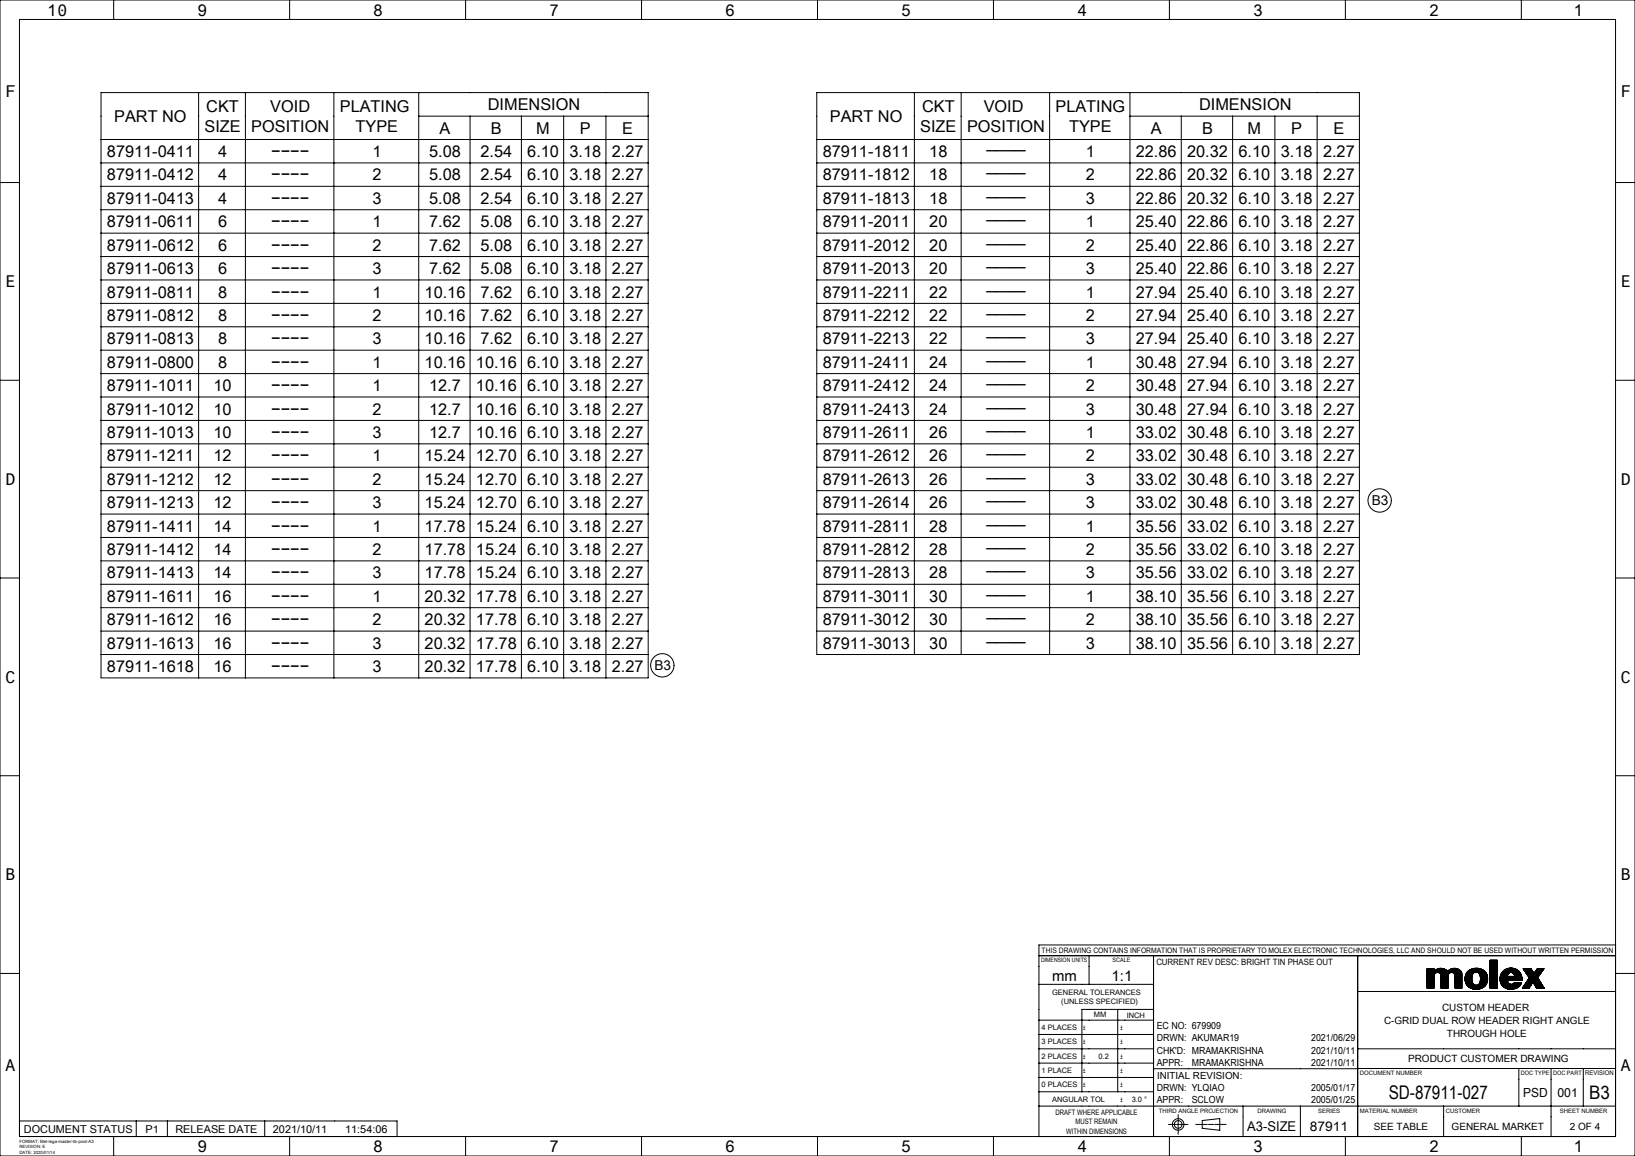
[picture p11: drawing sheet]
<svg xmlns="http://www.w3.org/2000/svg" width="420mm" height="297mm" viewBox="0 0 420 297" stroke-linecap="round" stroke-linejoin="round" font-family="sans-serif">
<g fill="none" stroke="#000" stroke-width=".26">
<path d="M0 0h420v297h-420zM5 5h410v287h-410zM29.2 0v5M74.4 0v5M119.6 0v5M164.8 0v5M210 0v5M255.2 0v5M300.4 0v5M345.6 0v5M390.8 0v5M26 23.8h140.5v150.4h-140.5z"/>
<path d="M26 35.8h140.5M51 23.8v150.4M63 23.8v150.4M85.8 23.8v150.4M107.6 23.8v150.4M107.6 29.8h58.9M120.7 29.8v144.4M133.9 29.8v144.4M144.8 29.8v144.4M155.7 29.8v144.4M209.8 23.8h139.4v144.4h-139.4zM209.8 35.8h139.4"/>
<path d="M234.9 23.8v144.4M246.9 23.8v144.4M269.6 23.8v144.4M290.3 23.8v144.4M290.3 29.8h58.9M303.4 29.8v138.4M316.6 29.8v138.4M327.5 29.8v138.4M338.3 29.8v138.4M0 46.9h5M26 41.9h140.5M26 47.9h140.5"/>
<path d="M26 53.9h140.5M26 59.9h140.5M209.8 41.9h139.4M209.8 47.9h139.4M209.8 53.9h139.4M209.8 59.9h139.4M415 46.9h5M26 65.9h140.5M26 71.9h140.5M26 77.9h140.5M209.8 65.9h139.4M209.8 71.9h139.4"/>
<path d="M209.8 77.9h139.4M0 97.7h5M26 84h140.5M26 90h140.5M26 96h140.5M209.8 84h139.4M209.8 90h139.4M209.8 96h139.4M415 97.7h5M26 102h140.5M26 108h140.5M26 114h140.5"/>
<path d="M209.8 102h139.4M209.8 108h139.4M209.8 114h139.4M26 138.1h140.5M26 132.1h140.5M26 120h140.5M26 126.1h140.5M209.8 138.1h139.4M209.8 132.1h139.4M209.8 120h139.4M209.8 126.1h139.4M0 148.5h5"/>
<path d="M26 144.1h140.5M26 150.1h140.5M26 156.1h140.5M209.8 144.1h139.4M209.8 150.1h139.4M209.8 156.1h139.4M415 148.5h5M26 162.1h140.5M26 168.2h140.5M209.8 162.1h139.4M0 199.3h5M415 199.3h5"/>
<path d="M0 250.1h5M266.9 245.5h148.1M266.9 252.9h29.4M279.8 245.5v7.4M287.1 259.3v21.2M296.3 245.5v46.5M296.3 259.3h-18.4v21.2M348.8 254.7h66.2M348.8 245.5v46.5M366.6 253.5l1.8-1.7-1.8 1.8M366.6 252.6l1.8-1.7-1.8 1.8M366.6 248.9h.1"/>
<path d="M366.7 248.9l-.1 .1M366.8 248.9l-.2 .2M366.9 248.9l-.3 .3M367 248.9l-.4 .4M367.1 248.9l-.5 .5M367.3 248.9l-.7 .7M367.4 248.9l-.8 .8M367.5 248.9l-.9 .9M367.6 248.9l-1 1M367.7 248.9l-1.1 1.1M367.8 248.9l-1.2 1.2M367.9 248.9l-1.3 1.3"/>
<path d="M368 248.9l-1.4 1.4M368.2 248.9l-1.6 1.6M368.3 248.9l-1.7 1.7M368.4 250.7a.89 .89 0 0 1 .9-.9 .89 .89 0 0 1 .9 .9v3.2M368.4 253.4l-.5 .5 .5-.5M368.4 253.3l-.6 .6M368.4 253.2l-.8 .7M368.4 253.1l-.8 .8M368.4 253l-.9 .9M368.4 252.9l-1 1M368.4 252.8l-1.1 1.1M368.4 252.7l-1.2 1.2"/>
<path d="M368.4 252.6l-1.3 1.3M368.4 252.5l-1.4 1.4M368.4 252.4l-1.5 1.5M368.4 252.3l-1.6 1.6M368.4 252.1l-1.8 1.8M368.4 252l-1.8 1.8M368.4 251.9l-1.8 1.8M368.4 251.6l-1.8 1.9M368.4 251.5l-1.8 1.8M368.4 251.4l-1.8 1.9M368.4 251.4l-1.8 1.8M368.4 251.2l-1.8 1.9"/>
<path d="M368.4 251.2l-1.8 1.8M368.4 251.1l-1.8 1.8M368.4 251l-1.8 1.8M368.4 250.7l-1.8 1.9M368.4 253.8l-.1 .1M368.4 253.7l-.2 .2M368.4 253.6l-.3 .3M368.4 253.5l-.4 .4M368.4 250.7v3.2h-1.8M368.4 248.9v.7a2.29 2.29 0 0 1 3.5 0M368.4 250.6l-1.8 1.8M368.4 249.5l-1.8 1.9"/>
<path d="M368.4 249.4l-1.8 1.8M368.4 249.3l-1.8 1.9M368.4 249.3l-1.8 1.8M368.4 249.1l-1.8 1.9M368.4 249.1l-1.8 1.8M368.4 249l-1.8 1.8M368.4 248.9l-1.8 1.8M368.4 248.9h-1.8v5M368.4 250.5l-1.8 1.9M368.5 250.4l-1.9 1.9M368.8 249.2l-2.2 2.2M369.1 249l-2.5 2.5"/>
<path d="M369.2 249l-2.6 2.6M369.4 248.9l-2.8 2.8M369.6 248.8l-3 3M369.7 248.8l-3.1 3.1M369.8 248.8l-3.2 3.2M369.9 248.8l-3.3 3.3M370 248.8l-3.4 3.4M370 250.2l1.2-1.1-1.2 1.1M370.1 248.8l-1.2 1.1M370.1 250.3l1.2-1.2-1.2 1.3M370.2 251.1l1.6-1.6-1.6 1.6M370.2 253.3l1.8-1.8-1.8 1.9"/>
<path d="M370.2 253.9h1.8M370.2 248.8l-1.2 1.1M370.2 248.8l-1 1M370.3 248.8l-1.1 1M370.4 248.8l-1 1M370.5 248.8l-1.1 1M370.6 248.8l-1.1 1.1M370.8 248.9l-1.2 1M370.8 248.9l-1 1.1 1.1-1.1M371 248.9l-1.1 1.2M371.1 249l-1.2 1.1M371.1 249l-1.1 1.1"/>
<path d="M371.4 249.2l-1.3 1.3M371.5 249.2l-1.3 1.4M371.5 249.3l-1.3 1.3M371.6 249.3l-1.4 1.5M371.7 249.4l-1.5 1.5M371.8 249.5l-1.6 1.7M371.9 249.6a2.12 2.12 0 0 1 3.6 .6M372 250.7a.89 .89 0 0 1 .9-.9 .89 .89 0 0 1 .9 .9M372 253.9h.1M372 253.7l-.2 .2M372 253.6l-.3 .3M372 253.4l-.5 .5"/>
<path d="M372 253.3l-.6 .6M372 253.2l-.7 .7M372 253.1l-.8 .8M372 253l-.9 .9M372 252.9l-1 1M372 252.8l-1.1 1.1M372 252.7l-1.2 1.2M372 252.5l-1.4 1.4 1.4-1.4M372 252.4l-1.5 1.5M372 252.3l-1.6 1.6M372 252.2l-1.7 1.7M372 252.1l-1.8 1.8"/>
<path d="M372 252l-1.8 1.9M372 251.9l-1.8 1.9M372 251.8l-1.8 1.9M372 251.8l-1.8 1.8M372 251.6l-1.8 1.9M372 251.3l-1.8 1.9M372 251.3l-1.8 1.8M372 251.2l-1.8 1.8M372 251.1l-1.8 1.8M372 251l-1.8 1.9M372 250.9l-1.8 1.8M372 250.8l-1.8 1.9"/>
<path d="M372 250.7l-1.8 1.9M372 250.7v3.2M372 250.6l-1.8 1.9M372 250.5l-1.8 1.9M372.1 250.4l-1.9 1.9M372.2 250.2l-2 2M372.3 249.2l-2.1 2.1M372.6 249l-2.4 2.4M372.7 249l-2.5 2.5M372.9 248.9l-2.7 2.7M373 248.9l-2.8 2.8M373.1 248.8l-2.9 3"/>
<path d="M373.2 248.8l-3 3M373.2 249.9l1.2-1-1.1 1.1M373.3 248.8l-3.1 3.2M373.4 248.8l-3.2 3.2M373.5 248.8l-3.3 3.3M373.6 248.8l-1.2 1.2M373.7 248.8l-1.2 1.1M373.8 248.8l-1.1 1.1M373.8 251l1.5-1.4-1.5 1.6M373.8 253.9h1.7M373.8 250.7v3.2M373.9 248.8l-1.1 1"/>
<path d="M373.9 248.8l-1 1M374 248.8l-1.1 1M374.1 248.8l-1 1.1M374.2 248.9l-1.1 1M374.2 248.9l-1 1M374.4 248.9l-1 1.1M374.5 249l-1.1 1M374.6 249l-1.1 1M374.6 249l-1.1 1.1M374.7 249.1l-1.1 1.1M374.8 249.1l-1.1 1.2M374.9 249.2l-1.2 1.2"/>
<path d="M375 249.2l-1.3 1.3M375 249.3l-1.2 1.2M375.1 249.3l-1.3 1.3M375.1 249.4l-1.3 1.3M375.2 249.4l-1.4 1.4M375.2 249.4l-1.4 1.5M375.2 249.5l-1.4 1.5M375.4 249.6l-1.6 1.6M375.4 249.7l-1.6 1.6M375.4 249.8l-1.6 1.6M375.4 249.8l-1.6 1.7M375.5 249.9l-1.7 1.7"/>
<path d="M375.5 249.9l-1.7 1.8M375.5 250l-1.7 1.8M375.5 250.1l-1.7 1.8M375.5 253.8l-.1 .1M375.5 253.9h.1M375.5 253.7l-.1 .2M375.5 253.7l-.2 .2M375.5 253.6l-.3 .3M375.5 253.4l-.4 .5M375.5 253.4l-.5 .5M375.5 253.3l-.6 .6M375.5 253.2l-.7 .7"/>
<path d="M375.5 253.1l-.8 .8M375.5 253l-.8 .9M375.5 252.9l-1 1M375.5 252.8l-1 1.1M375.5 252.7l-1.1 1.2M375.5 252.7l-1.2 1.2M375.5 252.5l-1.3 1.4M375.5 252.5l-1.4 1.4M375.5 252.4l-1.5 1.5M375.5 252.3l-1.6 1.6M375.5 252.2l-1.7 1.7M375.5 252.1l-1.7 1.8"/>
<path d="M375.5 252l-1.7 1.8M375.5 251.9l-1.7 1.8M375.5 251.8l-1.7 1.8M375.5 251.8l-1.7 1.7M375.5 251.6l-1.7 1.8M375.5 251.6l-1.7 1.7M375.5 251.5l-1.7 1.8M375.5 251.4l-1.7 1.7M375.5 251.3l-1.7 1.8M375.5 251.2l-1.7 1.8M375.5 251.1l-1.7 1.8M375.5 251l-1.7 1.8"/>
<path d="M375.5 250.9l-1.7 1.8M375.5 250.8l-1.7 1.8M375.5 250.7l-1.7 1.8M375.5 250.6l-1.7 1.8M375.5 250.6l-1.7 1.7M375.5 250.4l-1.7 1.8M375.5 250.4l-1.7 1.7M375.5 250.3l-1.7 1.8M375.5 250.2l-1.7 1.7M375.5 250.2v3.7M377.2 249.4l-.3 .4M377.4 249.3l-.7 .7"/>
<path d="M377.5 249.2l-.8 .9M377.8 249.1l-1.2 1.2M377.9 249l-1.4 1.4M378.1 251.5l-1.4 1.5M378.1 251.5l-1.4 1.4M378.1 251.3l-1.4 1.5M378.1 249l-1.6 1.6M378.1 251.6l-1.4 1.4M378.1 251.3l-1.5 1.5M378.1 251.7l-1.3 1.4 1.3-1.3M378.1 251.2l-1.5 1.5M378.1 251.1l-1.5 1.5"/>
<path d="M378.1 251.9l-1.2 1.3M378.1 251l-1.6 1.6M378.1 252l-1.2 1.2M378.1 252l-1.2 1.3M378.2 250.8l-1.7 1.7M378.2 252.1l-1.2 1.2M378.2 252.2l-1.2 1.1M378.2 250.7l-1.7 1.7M378.2 248.9l-1.8 1.8M378.2 252.3l-1.1 1.1M378.2 250.6l-1.7 1.8M378.2 252.4l-1.1 1.1"/>
<path d="M378.3 250.5l-1.9 1.8M378.3 252.4l-1.1 1.1M378.3 252.5l-1.1 1.1M378.3 252.6l-1 1M378.3 250.3l-1.9 1.9M378.3 248.9l-1.9 1.9M378.3 252.6l-.9 1M378.4 252.7l-1 1M378.4 248.9l-2 2M378.4 252.8l-.9 .9M378.5 252.8l-.9 1M378.6 252.9l-1 .9"/>
<path d="M378.6 248.8l-2.2 2.2M378.6 252.9l-.9 .9M378.6 250a1.13 1.13 0 0 1 1.3 0 1.13 1.13 0 0 1 .4 1.2v.5a1.15 1.15 0 0 1-1.1 1.4 1.15 1.15 0 0 1-1.1-1.4l.2-1.3zM378.7 248.8l-2.4 2.3M378.7 253l-1 .8M378.7 253l-.9 .9M378.8 254.2l3.3-3.3-3.3 3.3M378.8 253l-.9 .9M378.8 248.8l-2.5 2.4M378.9 248.8l-2.6 2.5M379 248.8l-2.7 2.6M379 253.1l-1 .8"/>
<path d="M379.1 248.8l-2.8 2.7M379.1 253.1l-.9 .9M379.2 253.1l-1 .9M379.2 248.8l-2.9 2.8M379.2 253.1l-.9 1M379.2 248.8l-2.9 2.9M379.3 249.8l1-.9-.9 .9M379.4 248.8l-3.1 3 3.1-3M379.4 253.1l-1 1M379.4 253.1l-.9 1M379.5 248.8l-3.1 3.1M379.6 248.8l-3.2 3.2"/>
<path d="M379.6 253l-1.1 1.1M379.7 248.8l-3.3 3.3M379.8 252.9l-1.2 1.2M379.8 250l1-.9-.9 .9M379.8 248.8l-1.1 1.1M379.9 248.8l-1 1M379.9 250.1l1-.9-.9 .9M380 248.8l-1 1M380 248.9l-.9 .9M380.1 248.9l-.9 .9M380.4 248.9l-.9 .9M380.4 249l-.8 .8"/>
<path d="M380.5 249l-.9 .8M380.5 249l-.8 .9M380.6 249l-.9 .9M380.7 249.1l-.9 .9M381 249.2l-1 1M381.1 249.3l-1 1M381.1 249.3l-1 1.1M381.1 249.3a2.97 2.97 0 0 0-4.8 2.2l.4 1.4 .6 .7M381.1 249.3l.7 .7M381.2 249.4l-1.1 1.1 1.1-1.1M381.3 249.4l-1.1 1.2M381.3 249.5l-1.1 1.1"/>
<path d="M381.4 249.5l-1.2 1.2M381.4 249.6l-1.2 1.2M381.5 249.6l-1.3 1.3M381.5 253.3l-.1 .1M381.5 249.6l-1.2 1.3M381.6 249.7l-1.3 1.3M381.6 249.7l-1.3 1.4M381.6 249.8l-1.3 1.4M381.7 249.8l-1.4 1.4M381.7 249.9l-1.4 1.4M381.8 250l-1.5 1.4M381.8 250l-1.5 1.5"/>
<path d="M381.8 252.9a3.3 3.3 0 0 1-4.5 .7M381.8 250l.4 1.5-.4 1.4M381.8 252.9l-.8 .8M381.8 250.1l-1.5 1.6M381.9 252.8l-1 1M381.9 250.2l-1.6 1.5M381.9 250.2l-1.6 1.7M381.9 250.3l-1.6 1.6M381.9 250.3l-1.7 1.8M381.9 252.6l-1.3 1.3M382 250.4l-1.8 1.7M382 250.5l-1.8 1.8"/>
<path d="M382 252.5l-1.5 1.4M382 250.5l-1.8 1.9M382 250.6l-1.9 2M382 252.3l-1.7 1.7M382.1 250.7l-2.1 2.1M382.1 250.7l-3.4 3.4M382.1 252.1l-1.9 2M382.1 252.1l-2 2M382.1 251l-3.2 3.2M382.1 251.9l-2.2 2.2M382.1 251l-3.1 3.2M382.1 251.1l-3 3.1"/>
<path d="M382.1 251.2l-3 3M382.1 251.7l-2.4 2.5M382.2 251.7l-2.6 2.5M382.2 251.3l-2.9 2.9M382.2 251.5l-2.7 2.7M382.2 251.5l-2.8 2.7M382.2 251.4l-2.9 2.8M382.8 252.1l1.8-1.8-1.8 1.9M382.8 250.3l1.8-1.7-1.8 1.8M382.8 249.4l1.8-1.7-1.8 1.8M382.8 248.5l1.8-1.7-1.8 1.8M382.8 246.9l.2-.2-.2 .3"/>
<path d="M382.8 246.7h1.8v7.2h-1.8zM382.8 253.9l1.8-1.8-1.8 1.8M382.8 253l1.8-1.8-1.8 1.9M382.8 246.7h.1M382.9 246.7l-.1 .1M383.2 246.7l-.4 .4M383.2 246.7l-.4 .5M383.3 246.7l-.5 .6M383.4 246.7l-.6 .6M383.5 246.7l-.7 .8M383.6 253.9l1-1-1 1M383.6 246.7l-.8 .8"/>
<path d="M383.7 246.7l-.9 .9M383.8 246.7l-1 1M383.9 246.7l-1.1 1.1M383.9 246.7l-1.1 1.2M384.1 246.7l-1.3 1.3 1.3-1.3M384.2 246.7l-1.4 1.5M384.3 246.7l-1.5 1.5M384.4 246.7l-1.6 1.6M384.5 246.7l-1.7 1.7M384.6 251l-1.8 1.9M384.6 251l-1.8 1.8M384.6 250.8l-1.8 1.9"/>
<path d="M384.6 250.8l-1.8 1.8M384.6 250.7l-1.8 1.8M384.6 250.6l-1.8 1.8M384.6 250.5l-1.8 1.9M384.6 250.4l-1.8 1.8M384.6 250.1l-1.8 1.9M384.6 250.1l-1.8 1.8M384.6 249.9l-1.8 1.9M384.6 249.8l-1.8 1.9M384.6 249.6l-1.8 2 1.8-1.8M384.6 249.6l-1.8 1.8M384.6 249.5l-1.8 1.8"/>
<path d="M384.6 249.4l-1.8 1.8M384.6 249.3l-1.8 1.9M384.6 249.2l-1.8 1.8M384.6 249.1l-1.8 1.9M384.6 249l-1.8 1.9M384.6 248.9l-1.8 1.9M384.6 248.9l-1.8 1.8M384.6 248.7l-1.8 1.9M384.6 248.7l-1.8 1.8M384.6 248.4l-1.8 1.9M384.6 248.3l-1.8 1.8M384.6 248.2l-1.8 1.9"/>
<path d="M384.6 248.1l-1.8 1.9M384.6 248l-1.8 1.9M384.6 248l-1.8 1.8M384.6 247.8l-1.8 1.9M384.6 247.8l-1.8 1.8M384.6 247.5l-1.8 1.9M384.6 247.4l-1.8 1.8M384.6 247.3l-1.8 1.9M384.6 247.2l-1.8 1.9M384.6 247l-1.8 1.9 1.8-1.8M384.6 246.9l-1.8 1.9M384.6 246.8l-1.8 1.9"/>
<path d="M384.6 253.8l-.1 .1M384.6 253.6l-.2 .3M384.6 253.6l-.3 .3M384.6 253.5l-.4 .4M384.6 253.4l-.5 .5M384.6 253.3l-.6 .6M384.6 253.2l-.7 .7M384.6 253.1l-.8 .8M384.6 253l-.8 .9M384.6 252.8l-1.1 1.1M384.6 252.7l-1.2 1.2M384.6 252.6l-1.3 1.3"/>
<path d="M384.6 252.5l-1.4 1.4M384.6 252.4l-1.5 1.5M384.6 252.2l-1.6 1.7 1.6-1.6M384.6 251.9l-1.8 1.9M384.6 251.9l-1.8 1.8M384.6 251.7l-1.8 1.9M384.6 251.7l-1.8 1.8M384.6 251.6l-1.8 1.8M384.6 251.5l-1.8 1.8M384.6 251.4l-1.8 1.9M384.6 251.3l-1.8 1.8M385.7 252.9a2.64 2.64 0 0 0 2.1 1.2"/>
<path d="M386.4 249.2l-.6 .6M386.6 253.8l1.1-1.1-1.1 1.1M386.6 249.1l-.9 .9M386.9 249l-1.3 1.3M386.9 253.9l1.2-1-1.1 1.1M387 248.9l-1.5 1.5M387 248.9a2.84 2.84 0 0 0-1.3 4M387.1 248.9l-1.6 1.6M387.2 248.8l-1.7 1.8M387.3 250.7l-1.8 1.8M387.3 250.8l-1.8 1.8M387.3 250.6l-1.8 1.9"/>
<path d="M387.3 252l-1.2 1.4 1.2-1.3M387.3 250.5l-1.8 1.9M387.3 252.2l-1.2 1.2M387.3 250.9l-1.8 1.7M387.3 252.3l-1.1 1.2 1.2-1.2M387.4 250.3l-2 2M387.4 248.8l-2 2M387.4 252.4l-1.2 1.1M387.4 250.9l-1.8 1.8M387.4 252.5l-1.1 1.1M387.5 252.5l-1.2 1.1M387.5 248.8l-2.1 2.1"/>
<path d="M387.5 250.9l-1.9 1.9M387.5 252.6l-1.1 1.1M387.6 252.6l-1.1 1.1M387.6 250.1a.9 .9 0 0 1 1-.1 .9 .9 0 0 1 .5 .9h-1.8zM387.6 252.7l-1.1 1M387.6 248.8l-2.2 2.2M387.6 250.9l-2 1.9M387.7 250.9l-2 2M387.7 248.8l-2.4 2.3M387.8 252.8l-1.1 1M387.8 250.9l-2.1 2.1 2.2-2.1M387.8 248.7l-2.5 2.5"/>
<path d="M387.8 252.8l-1 1.1M387.9 248.7l-2.6 2.6M387.9 252.8l-1.1 1.1M388 252.9l-1.1 1M388 250.9l-2.2 2.2M388 248.7l-2.7 2.7M388.1 248.7l-2.8 2.8M388.2 250.9l-2.3 2.3M388.2 248.7l-2.9 2.9M388.2 252.9l-1.1 1.1M388.2 248.7l-2.9 3M388.3 252.9l-1.2 1.1"/>
<path d="M388.3 250.9l-2.3 2.4 1.3-1.3M388.4 248.7l-3.1 3.1M388.4 250.9l-1 1M388.4 252.9l-1.2 1.1M388.5 248.7l-3.2 3.2M388.5 250.9l-1.1 1M388.5 248.8l-3.2 3.1M388.6 250.9l-1.1 1M388.6 248.8l-3.2 3.2M388.7 248.8l-3.3 3.3M388.7 250.9l-1.1 1M388.7 252.7l-1.4 1.4 1.2-1.2"/>
<path d="M388.8 250.9l-1.1 1M388.8 248.8l-3.4 3.4 3.4-3.4M388.9 250.9l-1.1 1M388.9 251.9l1.8-1.7-1.7 1.7M388.9 248.8l-1.2 1.2M388.9 250.9l-1 1M389 248.8l-1.1 1.1M389 250.4l1-1-1 1M389 252.4l-.1 .2M389 250.6l1.2-1.1-1.1 1.2M389.1 248.9l-.9-.2-1.2 .2M389.1 248.9l.7 .3 .8 .9"/>
<path d="M389.1 248.9l-1.1 1M389.1 252.4l-1.7 1.7M389.1 248.9l-1 1M389.2 248.9l-1 1M389.2 252.4l-1.7 1.7M389.2 248.9l-.9 1M389.3 252.4l-1.7 1.7M389.3 249l-.9 .9M389.4 249l-.9 .9M389.4 252.4l-1.8 1.7M389.4 252.4l-1.6 1.7M389.5 249l-1 .9"/>
<path d="M389.5 249l-.9 1M389.6 252.4l-1.8 1.7M389.6 249.1l-1 .9M389.6 249.1l-.9 .9M389.6 252.4l-1.6 1.7 1.7-1.7M389.6 251.9l1.3-1.2-1.2 1.2M389.7 249.1l-1 1M389.7 249.2l-.9 .9M389.8 252.4l-1.7 1.7M389.8 251.9l1.1-1-1 1M389.8 249.2l-.9 1M389.9 249.3l-1 1"/>
<path d="M389.9 252.4l-1.7 1.7M390 252.4l-1.7 1.7M390.1 249.5l-1.1 1M390.1 252.4l-1.7 1.7M390.2 249.6l-1.1 1.2M390.2 252.4l-1.7 1.7M390.3 249.6l-2.3 2.3M390.3 252.4l-1.7 1.7M390.3 249.7l-2.2 2.2M390.4 251.9l.6-.6-.6 .6M390.4 249.7l-2.2 2.2M390.4 249.8l-2.1 2.1"/>
<path d="M390.4 252.4l-1.7 1.7M390.4 249.8l-2 2.1M390.5 249.9l-2.1 2M390.5 252.4l-1.7 1.7M390.5 249.9l-1.9 2M390.5 250l-1.9 1.9M390.5 253.1l-.4 .5M390.6 250.1l-1.9 1.8M390.6 252.4l-1.7 1.7M390.6 250.1l.4 1.8h-3.7a.99 .99 0 0 0 .9 1M390.6 250.1l-1.8 1.8M390.6 253l-.7 .7"/>
<path d="M390.6 252.4l-1.6 1.6M390.7 250.3l-1.6 1.6M390.7 250.3l-1.5 1.6M390.7 250.4l-1.4 1.5M390.8 252.8l-1.1 1M390.8 250.5l-1.5 1.4M390.8 252.4l-1.7 1.6M390.8 252.7l-1.2 1.2M390.8 250.6l-1.3 1.3 1.3-1.3M390.8 252.4l-1.5 1.6M390.8 251.9l.2-.1-.1 .1M390.8 252.5l-1.4 1.4"/>
<path d="M390.9 252.4a2.62 2.62 0 0 1-3.1 1.7M390.9 252.4h-1.9l-.8 .5M390.9 251l-.9 .9M390.9 251l-.8 .9M390.9 251.1l-.7 .8M391 251.2l-.8 .7M391 251.4l-.5 .5M391 251.5l-.4 .4M391 251.6l-.3 .3M391 251.8v.1M391 253.9h1.8M391.3 249l.1-.1-.1 .1"/>
<path d="M391.3 248.9h.1M391.6 248.9l-.2 .2M391.6 248.9l-.2 .2 .3-.2M391.6 253l4.2-4.1-4.3 4.3M391.7 248.9l-.2 .3M391.9 248.9l-.4 .3M391.9 248.9l-.4 .4M392 248.9l-.4 .5 .5-.5M392.1 250.1l1.2-1.2-1.2 1.2M392.2 248.9l-.5 .6M392.3 248.9l-.6 .6M392.4 248.9l-.7 .7"/>
<path d="M392.5 248.9l-.7 .7M392.6 248.9l-.8 .8 .8-.8M392.6 250.8l1.2-1.1-1.1 1.2M392.7 250.9l1.2-1.1-1.2 1.2M392.8 248.9l-.9 .9M392.8 253.9l1-1.6 .9 1.6M392.8 253.8v.1M392.9 253.7l-.2 .2M392.9 248.9l-1 1M393 248.9l-1 1M393.1 253.4l-.4 .5 .3-.4M393.1 248.9l-1.1 1.1"/>
<path d="M393.2 248.9l-1.2 1.1M393.2 253.2l-.6 .7M393.3 249l-1.1 1.2M393.4 249l-1.2 1.2M393.4 249.1l-1.2 1.2M393.4 252.9l-1 1M393.5 249.2l-1.2 1.2M393.5 252.7l-1.1 1.2M393.5 249.3l-1.1 1.2M393.6 249.3l-1.2 1.2M393.6 249.4l-1.2 1.2M393.6 249.5l-1.1 1.1"/>
<path d="M393.7 249.5l-1.2 1.2 1.2-1.1M393.7 252.4l-1.4 1.5M393.7 249.6l-1.1 1.2M393.9 249.9l-1.2 1.2M393.9 249.9l-1.1 1.2M394 250l-1.2 1.2M394 250l-1.3 1.4M394.2 253l1.2-1.2-1.2 1.2M394.8 253.9l1.2-1.1-1.1 1.1M394.9 249l.1-.1-.3 .3M395 248.9l-.4 .5M395.1 251.3l-1.2 1.2"/>
<path d="M395.1 248.9l-.7 .7M395.1 251.4l-1.1 1.2M395.2 251l-1.3 1.4 1.1-1.2M395.2 251.4l-1.2 1.2M395.2 251.5l-1.2 1.2M395.2 248.9l-1 1M395.2 251.6l-1.1 1.1M395.3 251.6l-1.2 1.3 1.2-1.2M395.3 248.9l-2.7 2.6M395.3 250.8l-3.1 3.1M395.3 251.7l-1.1 1.2M395.4 253.9l.8-.8-.8 .8"/>
<path d="M395.4 248.9l-3 3M395.4 251.9l-1.1 1.2M395.5 248.9l-3.2 3.2M395.5 251.9l-1.2 1.3M395.5 252l-1.2 1.2M395.5 252l-1 1.4 1.2-1.1-1.2 1.2M395.5 253.9l.8-.7-.7 .7M395.6 250.4l-3.5 3.5M395.6 248.9l-3.6 3.6M395.6 248.9l-3.7 3.7M395.7 252.3l-1.2 1.3M395.7 250.2l-3.7 3.7"/>
<path d="M395.8 252.4l-1.2 1.2M395.8 252.5l-1.2 1.2M395.8 252.6l-1.1 1.2M395.9 252.6l-1.2 1.2M395.9 252.7l-1.2 1.2M395.9 248.9l-4.6 4.6M396 249.8l-4.1 4.1M396 248.9l-4.8 4.8M396 252.9l-1 1M396.1 252.9l-1 1M396.1 253l-.9 .9M396.1 248.9l-5 5"/>
<path d="M396.1 249.6l-4.3 4.3M396.2 248.9l-5 5M396.3 248.9l-5.1 5M396.3 253.3l-.6 .6M396.3 253.3l-.5 .6M396.4 253.4l-.5 .5M396.4 253.9l.2-.1-.2 .1M396.4 253.5l-.4 .4M396.4 249.2l-4.7 4.7M396.4 248.9l-5 5M396.5 248.9l-5 5M396.5 253.6l-.4 .3"/>
<path d="M396.5 253.9h.1M396.5 253.6l-.2 .3M396.5 253.7l-.2 .2M396.6 249l-4.9 4.9M396.6 248.9l-5.1 5M396.6 248.9h-1.7l-.9 1.2-.7-1.2h-2l1.5 2.3-1.8 2.7M396.6 248.9l-1.6 2.3 1.7 2.7h-2M396.6 253.9h.1M415 242.8h-148.1v49.2M415 250.1h5M266.9 269.5h29.4M266.9 262.1h29.4"/>
<path d="M266.9 265.8h29.4M266.9 273.1h29.4M266.9 276.8h29.4M296.3 274.6h52.5M348.8 269.5h66.2M348.8 274.5h66.2M390.2 274.5v9.7M398.4 274.5v17.5M406.7 274.5v9.7M5 288h97v4M29.2 292v5M35 288v4"/>
<path d="M43 288v4M68 288v4M74.4 292v5M119.6 292v5M164.8 292v5M210 292v5M255.2 292v5M266.9 284.2h148.1M266.9 280.5h29.4M300.1 288.9h2M300.4 292v5M302.3 288.9h.7"/>
<path d="M302.6 286.4v1.9M302.6 288.5v.7M302.6 289.4v2M303.2 288.9h1.9M307.2 288.9h2.9M308.8 287.9l4.5-.5v3l-4.5-.5zM310.4 288.9h1.3M312 288.9h3M319.3 284.2v7.8M334 284.2v7.8M345.6 292v5M370.8 284.2v7.8"/>
<path d="M390.8 292v5"/>
<circle cx="354.4" cy="128.6" r="3"/>
<circle cx="170.1" cy="170.9" r="3"/>
<circle cx="302.6" cy="288.9" r="1"/>
<circle cx="302.6" cy="288.9" r="1.5"/>
</g>
<g font-size="4.8">
<text x="356.8" y="282.4">SD-87911-027</text>
<text x="408.2" y="282.3">B3</text>
</g>
<g font-size="4.2">
<text x="12.2" y="4">10</text>
<text x="50.7" y="4">9</text>
<text x="95.9" y="4">8</text>
<text x="141.1" y="4">7</text>
<text x="186.3" y="4">6</text>
<text x="231.5" y="4">5</text>
<text x="276.7" y="4">4</text>
<text x="321.9" y="4">3</text>
<text x="367.1" y="4">2</text>
<text x="404.3" y="4">1</text>
<text x="1.4" y="25">F</text>
<text x="53" y="28.7">CKT</text>
<text x="69.4" y="28.7">VOID</text>
<text x="87.3" y="28.7">PLATING</text>
<text x="125.3" y="28.3">DIMENSION</text>
<text x="236.9" y="28.7">CKT</text>
<text x="252.7" y="28.7">VOID</text>
<text x="271.1" y="28.7">PLATING</text>
<text x="308" y="28.3">DIMENSION</text>
<text x="416.4" y="25">F</text>
<text x="29.3" y="31.3">PART NO</text>
<text x="52.5" y="34">SIZE</text>
<text x="64.6" y="34">POSITION</text>
<text x="91.3" y="34">TYPE</text>
<text x="112.9" y="34.3">A</text>
<text x="126.1" y="34.3">B</text>
<text x="137.8" y="34.3">M</text>
<text x="149" y="34.3">P</text>
<text x="159.8" y="34.3">E</text>
<text x="213.2" y="31.3">PART NO</text>
<text x="236.4" y="34">SIZE</text>
<text x="248.4" y="34">POSITION</text>
<text x="274.6" y="34">TYPE</text>
<text x="295.6" y="34.3">A</text>
<text x="308.8" y="34.3">B</text>
<text x="320.5" y="34.3">M</text>
<text x="331.7" y="34.3">P</text>
<text x="342.5" y="34.3">E</text>
<text x="27.5" y="40.4">87911-0411</text>
<text x="56" y="40.3">4</text>
<text x="69.7" y="40.3">−−−−</text>
<text x="95.7" y="40.4">1</text>
<text x="110.2" y="40.4">5.08</text>
<text x="123.4" y="40.4">2.54</text>
<text x="135.5" y="40.4">6.10</text>
<text x="146.3" y="40.4">3.18</text>
<text x="157.2" y="40.4">2.27</text>
<text x="211.3" y="40.4">87911-1811</text>
<text x="238.7" y="40.4">18</text>
<text x="253.4" y="40.3">────</text>
<text x="278.9" y="40.4">1</text>
<text x="291.8" y="40.4">22.86</text>
<text x="305" y="40.4">20.32</text>
<text x="318.1" y="40.4">6.10</text>
<text x="329" y="40.4">3.18</text>
<text x="339.9" y="40.4">2.27</text>
<text x="27.5" y="46.4">87911-0412</text>
<text x="56" y="46.4">4</text>
<text x="69.7" y="46.4">−−−−</text>
<text x="95.7" y="46.4">2</text>
<text x="110.2" y="46.4">5.08</text>
<text x="123.4" y="46.4">2.54</text>
<text x="135.5" y="46.4">6.10</text>
<text x="146.3" y="46.4">3.18</text>
<text x="157.2" y="46.4">2.27</text>
<text x="211.3" y="46.4">87911-1812</text>
<text x="238.7" y="46.4">18</text>
<text x="253.4" y="46.4">────</text>
<text x="278.9" y="46.4">2</text>
<text x="291.8" y="46.4">22.86</text>
<text x="305" y="46.4">20.32</text>
<text x="318.1" y="46.4">6.10</text>
<text x="329" y="46.4">3.18</text>
<text x="339.9" y="46.4">2.27</text>
<text x="27.5" y="52.4">87911-0413</text>
<text x="56" y="52.4">4</text>
<text x="69.7" y="52.4">−−−−</text>
<text x="95.7" y="52.4">3</text>
<text x="110.2" y="52.4">5.08</text>
<text x="123.4" y="52.4">2.54</text>
<text x="135.5" y="52.4">6.10</text>
<text x="146.3" y="52.4">3.18</text>
<text x="157.2" y="52.4">2.27</text>
<text x="211.3" y="52.4">87911-1813</text>
<text x="238.7" y="52.4">18</text>
<text x="253.4" y="52.4">────</text>
<text x="278.9" y="52.4">3</text>
<text x="291.8" y="52.4">22.86</text>
<text x="305" y="52.4">20.32</text>
<text x="318.1" y="52.4">6.10</text>
<text x="329" y="52.4">3.18</text>
<text x="339.9" y="52.4">2.27</text>
<text x="27.5" y="58.4">87911-0611</text>
<text x="56" y="58.4">6</text>
<text x="69.7" y="58.4">−−−−</text>
<text x="95.7" y="58.4">1</text>
<text x="110.2" y="58.4">7.62</text>
<text x="123.4" y="58.4">5.08</text>
<text x="135.5" y="58.4">6.10</text>
<text x="146.3" y="58.4">3.18</text>
<text x="157.2" y="58.4">2.27</text>
<text x="211.3" y="58.4">87911-2011</text>
<text x="238.7" y="58.4">20</text>
<text x="253.4" y="58.4">────</text>
<text x="278.9" y="58.4">1</text>
<text x="291.8" y="58.4">25.40</text>
<text x="305" y="58.4">22.86</text>
<text x="318.1" y="58.4">6.10</text>
<text x="329" y="58.4">3.18</text>
<text x="339.9" y="58.4">2.27</text>
<text x="27.5" y="64.4">87911-0612</text>
<text x="56" y="64.4">6</text>
<text x="69.7" y="64.4">−−−−</text>
<text x="95.7" y="64.4">2</text>
<text x="110.2" y="64.4">7.62</text>
<text x="123.4" y="64.4">5.08</text>
<text x="135.5" y="64.4">6.10</text>
<text x="146.3" y="64.4">3.18</text>
<text x="157.2" y="64.4">2.27</text>
<text x="211.3" y="64.4">87911-2012</text>
<text x="238.7" y="64.4">20</text>
<text x="253.4" y="64.4">────</text>
<text x="278.9" y="64.4">2</text>
<text x="291.8" y="64.4">25.40</text>
<text x="305" y="64.4">22.86</text>
<text x="318.1" y="64.4">6.10</text>
<text x="329" y="64.4">3.18</text>
<text x="339.9" y="64.4">2.27</text>
<text x="27.5" y="70.4">87911-0613</text>
<text x="56" y="70.4">6</text>
<text x="69.7" y="70.4">−−−−</text>
<text x="95.7" y="70.4">3</text>
<text x="110.2" y="70.4">7.62</text>
<text x="123.4" y="70.4">5.08</text>
<text x="135.5" y="70.4">6.10</text>
<text x="146.3" y="70.4">3.18</text>
<text x="157.2" y="70.4">2.27</text>
<text x="211.3" y="70.4">87911-2013</text>
<text x="238.7" y="70.4">20</text>
<text x="253.4" y="70.4">────</text>
<text x="278.9" y="70.4">3</text>
<text x="291.8" y="70.4">25.40</text>
<text x="305" y="70.4">22.86</text>
<text x="318.1" y="70.4">6.10</text>
<text x="329" y="70.4">3.18</text>
<text x="339.9" y="70.4">2.27</text>
<text x="1.4" y="73.8">E</text>
<text x="27.5" y="76.4">87911-0811</text>
<text x="56" y="76.4">8</text>
<text x="69.7" y="76.4">−−−−</text>
<text x="95.7" y="76.4">1</text>
<text x="109.1" y="76.4">10.16</text>
<text x="123.4" y="76.4">7.62</text>
<text x="135.5" y="76.4">6.10</text>
<text x="146.3" y="76.4">3.18</text>
<text x="157.2" y="76.4">2.27</text>
<text x="211.3" y="76.4">87911-2211</text>
<text x="238.7" y="76.4">22</text>
<text x="253.4" y="76.4">────</text>
<text x="278.9" y="76.4">1</text>
<text x="291.8" y="76.4">27.94</text>
<text x="305" y="76.4">25.40</text>
<text x="318.1" y="76.4">6.10</text>
<text x="329" y="76.4">3.18</text>
<text x="339.9" y="76.4">2.27</text>
<text x="416.4" y="73.8">E</text>
<text x="27.5" y="82.5">87911-0812</text>
<text x="56" y="82.5">8</text>
<text x="69.7" y="82.4">−−−−</text>
<text x="95.7" y="82.5">2</text>
<text x="109.1" y="82.5">10.16</text>
<text x="123.4" y="82.5">7.62</text>
<text x="135.5" y="82.5">6.10</text>
<text x="146.3" y="82.5">3.18</text>
<text x="157.2" y="82.5">2.27</text>
<text x="211.3" y="82.5">87911-2212</text>
<text x="238.7" y="82.5">22</text>
<text x="253.4" y="82.4">────</text>
<text x="278.9" y="82.5">2</text>
<text x="291.8" y="82.5">27.94</text>
<text x="305" y="82.5">25.40</text>
<text x="318.1" y="82.5">6.10</text>
<text x="329" y="82.5">3.18</text>
<text x="339.9" y="82.5">2.27</text>
<text x="27.5" y="88.5">87911-0813</text>
<text x="56" y="88.5">8</text>
<text x="69.7" y="88.5">−−−−</text>
<text x="95.7" y="88.5">3</text>
<text x="109.1" y="88.5">10.16</text>
<text x="123.4" y="88.5">7.62</text>
<text x="135.5" y="88.5">6.10</text>
<text x="146.3" y="88.5">3.18</text>
<text x="157.2" y="88.5">2.27</text>
<text x="211.3" y="88.5">87911-2213</text>
<text x="238.7" y="88.5">22</text>
<text x="253.4" y="88.5">────</text>
<text x="278.9" y="88.5">3</text>
<text x="291.8" y="88.5">27.94</text>
<text x="305" y="88.5">25.40</text>
<text x="318.1" y="88.5">6.10</text>
<text x="329" y="88.5">3.18</text>
<text x="339.9" y="88.5">2.27</text>
<text x="27.5" y="94.5">87911-0800</text>
<text x="56" y="94.5">8</text>
<text x="69.7" y="94.5">−−−−</text>
<text x="95.7" y="94.5">1</text>
<text x="109.1" y="94.5">10.16</text>
<text x="122.3" y="94.5">10.16</text>
<text x="135.5" y="94.5">6.10</text>
<text x="146.3" y="94.5">3.18</text>
<text x="157.2" y="94.5">2.27</text>
<text x="211.3" y="94.5">87911-2411</text>
<text x="238.7" y="94.5">24</text>
<text x="253.4" y="94.5">────</text>
<text x="278.9" y="94.5">1</text>
<text x="291.8" y="94.5">30.48</text>
<text x="305" y="94.5">27.94</text>
<text x="318.1" y="94.5">6.10</text>
<text x="329" y="94.5">3.18</text>
<text x="339.9" y="94.5">2.27</text>
<text x="27.5" y="100.5">87911-1011</text>
<text x="54.9" y="100.5">10</text>
<text x="69.7" y="100.5">−−−−</text>
<text x="95.7" y="100.5">1</text>
<text x="110.2" y="100.5">12.7</text>
<text x="122.3" y="100.5">10.16</text>
<text x="135.5" y="100.5">6.10</text>
<text x="146.3" y="100.5">3.18</text>
<text x="157.2" y="100.5">2.27</text>
<text x="211.3" y="100.5">87911-2412</text>
<text x="238.7" y="100.5">24</text>
<text x="253.4" y="100.5">────</text>
<text x="278.9" y="100.5">2</text>
<text x="291.8" y="100.5">30.48</text>
<text x="305" y="100.5">27.94</text>
<text x="318.1" y="100.5">6.10</text>
<text x="329" y="100.5">3.18</text>
<text x="339.9" y="100.5">2.27</text>
<text x="27.5" y="106.5">87911-1012</text>
<text x="54.9" y="106.5">10</text>
<text x="69.7" y="106.5">−−−−</text>
<text x="95.7" y="106.5">2</text>
<text x="110.2" y="106.5">12.7</text>
<text x="122.3" y="106.5">10.16</text>
<text x="135.5" y="106.5">6.10</text>
<text x="146.3" y="106.5">3.18</text>
<text x="157.2" y="106.5">2.27</text>
<text x="211.3" y="106.5">87911-2413</text>
<text x="238.7" y="106.5">24</text>
<text x="253.4" y="106.5">────</text>
<text x="278.9" y="106.5">3</text>
<text x="291.8" y="106.5">30.48</text>
<text x="305" y="106.5">27.94</text>
<text x="318.1" y="106.5">6.10</text>
<text x="329" y="106.5">3.18</text>
<text x="339.9" y="106.5">2.27</text>
<text x="27.5" y="112.5">87911-1013</text>
<text x="54.9" y="112.5">10</text>
<text x="69.7" y="112.5">−−−−</text>
<text x="95.7" y="112.5">3</text>
<text x="110.2" y="112.5">12.7</text>
<text x="122.3" y="112.5">10.16</text>
<text x="135.5" y="112.5">6.10</text>
<text x="146.3" y="112.5">3.18</text>
<text x="157.2" y="112.5">2.27</text>
<text x="211.3" y="112.5">87911-2611</text>
<text x="238.7" y="112.5">26</text>
<text x="253.4" y="112.5">────</text>
<text x="278.9" y="112.5">1</text>
<text x="291.8" y="112.5">33.02</text>
<text x="305" y="112.5">30.48</text>
<text x="318.1" y="112.5">6.10</text>
<text x="329" y="112.5">3.18</text>
<text x="339.9" y="112.5">2.27</text>
<text x="27.5" y="118.5">87911-1211</text>
<text x="54.9" y="118.5">12</text>
<text x="69.7" y="118.5">−−−−</text>
<text x="95.7" y="118.5">1</text>
<text x="109.1" y="118.5">15.24</text>
<text x="122.3" y="118.5">12.70</text>
<text x="135.5" y="118.5">6.10</text>
<text x="146.3" y="118.5">3.18</text>
<text x="157.2" y="118.5">2.27</text>
<text x="211.3" y="118.5">87911-2612</text>
<text x="238.7" y="118.5">26</text>
<text x="253.4" y="118.5">────</text>
<text x="278.9" y="118.5">2</text>
<text x="291.8" y="118.5">33.02</text>
<text x="305" y="118.5">30.48</text>
<text x="318.1" y="118.5">6.10</text>
<text x="329" y="118.5">3.18</text>
<text x="339.9" y="118.5">2.27</text>
<text x="1.4" y="124.6">D</text>
<text x="27.5" y="124.6">87911-1212</text>
<text x="54.9" y="124.6">12</text>
<text x="69.7" y="124.6">−−−−</text>
<text x="95.7" y="124.6">2</text>
<text x="109.1" y="124.6">15.24</text>
<text x="122.3" y="124.6">12.70</text>
<text x="135.5" y="124.6">6.10</text>
<text x="146.3" y="124.6">3.18</text>
<text x="157.2" y="124.6">2.27</text>
<text x="211.3" y="124.6">87911-2613</text>
<text x="238.7" y="124.6">26</text>
<text x="253.4" y="124.6">────</text>
<text x="278.9" y="124.6">3</text>
<text x="291.8" y="124.6">33.02</text>
<text x="305" y="124.6">30.48</text>
<text x="318.1" y="124.6">6.10</text>
<text x="329" y="124.6">3.18</text>
<text x="339.9" y="124.6">2.27</text>
<text x="416.4" y="124.6">D</text>
<text x="27.5" y="130.6">87911-1213</text>
<text x="54.9" y="130.6">12</text>
<text x="69.7" y="130.6">−−−−</text>
<text x="95.7" y="130.6">3</text>
<text x="109.1" y="130.6">15.24</text>
<text x="122.3" y="130.6">12.70</text>
<text x="135.5" y="130.6">6.10</text>
<text x="146.3" y="130.6">3.18</text>
<text x="157.2" y="130.6">2.27</text>
<text x="211.3" y="130.6">87911-2614</text>
<text x="238.7" y="130.6">26</text>
<text x="253.4" y="130.6">────</text>
<text x="278.9" y="130.6">3</text>
<text x="291.8" y="130.6">33.02</text>
<text x="305" y="130.6">30.48</text>
<text x="318.1" y="130.6">6.10</text>
<text x="329" y="130.6">3.18</text>
<text x="339.9" y="130.6">2.27</text>
<text x="27.5" y="136.6">87911-1411</text>
<text x="54.9" y="136.6">14</text>
<text x="69.7" y="136.6">−−−−</text>
<text x="95.7" y="136.6">1</text>
<text x="109.1" y="136.6">17.78</text>
<text x="122.3" y="136.6">15.24</text>
<text x="135.5" y="136.6">6.10</text>
<text x="146.3" y="136.6">3.18</text>
<text x="157.2" y="136.6">2.27</text>
<text x="211.3" y="136.6">87911-2811</text>
<text x="238.7" y="136.6">28</text>
<text x="253.4" y="136.6">────</text>
<text x="278.9" y="136.6">1</text>
<text x="291.8" y="136.6">35.56</text>
<text x="305" y="136.6">33.02</text>
<text x="318.1" y="136.6">6.10</text>
<text x="329" y="136.6">3.18</text>
<text x="339.9" y="136.6">2.27</text>
<text x="27.5" y="142.6">87911-1412</text>
<text x="54.9" y="142.6">14</text>
<text x="69.7" y="142.6">−−−−</text>
<text x="95.7" y="142.6">2</text>
<text x="109.1" y="142.6">17.78</text>
<text x="122.3" y="142.6">15.24</text>
<text x="135.5" y="142.6">6.10</text>
<text x="146.3" y="142.6">3.18</text>
<text x="157.2" y="142.6">2.27</text>
<text x="211.3" y="142.6">87911-2812</text>
<text x="238.7" y="142.6">28</text>
<text x="253.4" y="142.6">────</text>
<text x="278.9" y="142.6">2</text>
<text x="291.8" y="142.6">35.56</text>
<text x="305" y="142.6">33.02</text>
<text x="318.1" y="142.6">6.10</text>
<text x="329" y="142.6">3.18</text>
<text x="339.9" y="142.6">2.27</text>
<text x="27.5" y="148.6">87911-1413</text>
<text x="54.9" y="148.6">14</text>
<text x="69.7" y="148.6">−−−−</text>
<text x="95.7" y="148.6">3</text>
<text x="109.1" y="148.6">17.78</text>
<text x="122.3" y="148.6">15.24</text>
<text x="135.5" y="148.6">6.10</text>
<text x="146.3" y="148.6">3.18</text>
<text x="157.2" y="148.6">2.27</text>
<text x="211.3" y="148.6">87911-2813</text>
<text x="238.7" y="148.6">28</text>
<text x="253.4" y="148.6">────</text>
<text x="278.9" y="148.6">3</text>
<text x="291.8" y="148.6">35.56</text>
<text x="305" y="148.6">33.02</text>
<text x="318.1" y="148.6">6.10</text>
<text x="329" y="148.6">3.18</text>
<text x="339.9" y="148.6">2.27</text>
<text x="27.5" y="154.6">87911-1611</text>
<text x="54.9" y="154.6">16</text>
<text x="69.7" y="154.6">−−−−</text>
<text x="95.7" y="154.6">1</text>
<text x="109.1" y="154.6">20.32</text>
<text x="122.3" y="154.6">17.78</text>
<text x="135.5" y="154.6">6.10</text>
<text x="146.3" y="154.6">3.18</text>
<text x="157.2" y="154.6">2.27</text>
<text x="211.3" y="154.6">87911-3011</text>
<text x="238.7" y="154.6">30</text>
<text x="253.4" y="154.6">────</text>
<text x="278.9" y="154.6">1</text>
<text x="291.8" y="154.6">38.10</text>
<text x="305" y="154.6">35.56</text>
<text x="318.1" y="154.6">6.10</text>
<text x="329" y="154.6">3.18</text>
<text x="339.9" y="154.6">2.27</text>
<text x="27.5" y="160.6">87911-1612</text>
<text x="54.9" y="160.6">16</text>
<text x="69.7" y="160.6">−−−−</text>
<text x="95.7" y="160.6">2</text>
<text x="109.1" y="160.6">20.32</text>
<text x="122.3" y="160.6">17.78</text>
<text x="135.5" y="160.6">6.10</text>
<text x="146.3" y="160.6">3.18</text>
<text x="157.2" y="160.6">2.27</text>
<text x="211.3" y="160.6">87911-3012</text>
<text x="238.7" y="160.6">30</text>
<text x="253.4" y="160.6">────</text>
<text x="278.9" y="160.6">2</text>
<text x="291.8" y="160.6">38.10</text>
<text x="305" y="160.6">35.56</text>
<text x="318.1" y="160.6">6.10</text>
<text x="329" y="160.6">3.18</text>
<text x="339.9" y="160.6">2.27</text>
<text x="27.5" y="166.7">87911-1613</text>
<text x="54.9" y="166.7">16</text>
<text x="69.7" y="166.7">−−−−</text>
<text x="95.7" y="166.7">3</text>
<text x="109.1" y="166.7">20.32</text>
<text x="122.3" y="166.7">17.78</text>
<text x="135.5" y="166.7">6.10</text>
<text x="146.3" y="166.7">3.18</text>
<text x="157.2" y="166.7">2.27</text>
<text x="211.3" y="166.7">87911-3013</text>
<text x="238.7" y="166.7">30</text>
<text x="253.4" y="166.7">────</text>
<text x="278.9" y="166.7">3</text>
<text x="291.8" y="166.7">38.10</text>
<text x="305" y="166.7">35.56</text>
<text x="318.1" y="166.7">6.10</text>
<text x="329" y="166.7">3.18</text>
<text x="339.9" y="166.7">2.27</text>
<text x="27.5" y="172.7">87911-1618</text>
<text x="54.9" y="172.7">16</text>
<text x="69.7" y="172.7">−−−−</text>
<text x="95.7" y="172.7">3</text>
<text x="109.1" y="172.7">20.32</text>
<text x="122.3" y="172.7">17.78</text>
<text x="135.5" y="172.7">6.10</text>
<text x="146.3" y="172.7">3.18</text>
<text x="157.2" y="172.7">2.27</text>
<text x="1.4" y="175.4">C</text>
<text x="416.4" y="175.4">C</text>
<text x="1.4" y="226.2">B</text>
<text x="416.4" y="226.2">B</text>
<text x="1.4" y="275.1">A</text>
<text x="416.4" y="275.1">A</text>
<text x="50.7" y="296">9</text>
<text x="95.9" y="296">8</text>
<text x="141.1" y="296">7</text>
<text x="186.3" y="296">6</text>
<text x="231.5" y="296">5</text>
<text x="276.7" y="296">4</text>
<text x="321.9" y="296">3</text>
<text x="367.1" y="296">2</text>
<text x="404.3" y="296">1</text>
</g>
<g font-size="3.9">
<text x="270.3" y="252">mm</text>
<text x="285.5" y="252">1:1</text>
</g>
<g font-size="3.5">
<text x="352.4" y="129.8">B3</text>
<text x="168.1" y="172.2">B3</text>
<text x="320.4" y="290.6">A3-SIZE</text>
</g>
<text font-size="3.4" x="336.5" y="290.6">87911</text>
<g font-size="3.2">
<text x="391.3" y="281.9">PSD</text>
<text x="400.1" y="281.9">001</text>
</g>
<g font-size="2.8">
<text x="6.1" y="291">DOCUMENT STATUS</text>
<text x="37.4" y="291">P1</text>
<text x="45" y="291">RELEASE DATE</text>
<text x="70.1" y="291">2021/10/11</text>
<text x="88.7" y="291">11:54:06</text>
</g>
<g font-size="2.6">
<text x="355.6" y="263">C-GRID DUAL ROW HEADER RIGHT ANGLE</text>
<text x="370.4" y="259.8">CUSTOM HEADER</text>
<text x="371.7" y="266.3">THROUGH HOLE</text>
<text x="361.7" y="272.9">PRODUCT CUSTOMER DRAWING</text>
<text x="352.9" y="290.4">SEE TABLE</text>
<text x="372.9" y="290.4">GENERAL MARKET</text>
<text x="403.3" y="290.4">2 OF 4</text>
</g>
<g font-size="2.5">
<text x="297.1" y="264.3">EC NO: 679909</text>
<text x="297.1" y="267.5">DRWN: AKUMAR19</text>
<text x="336.8" y="267.5">2021/06/29</text>
<text x="297.1" y="270.7">CHK'D: MRAMAKRISHNA</text>
<text x="297.1" y="273.9">APPR:</text>
<text x="306.1" y="273.9">MRAMAKRISHNA</text>
<text x="336.8" y="270.7">2021/10/11</text>
<text x="336.8" y="273.9">2021/10/11</text>
<text x="297.1" y="280.3">DRWN: YLQIAO</text>
<text x="297.2" y="277.1">INITIAL REVISION:</text>
<text x="336.8" y="280.3">2005/01/17</text>
<text x="297.1" y="283.5">APPR:</text>
<text x="306.1" y="283.5">SCLOW</text>
<text x="336.8" y="283.5">2005/01/25</text>
</g>
<text font-size="2.2" x="297" y="248">CURRENT REV DESC: BRIGHT TIN PHASE OUT</text>
<g font-size="1.9">
<text x="267.6" y="244.9">THIS DRAWING CONTAINS INFORMATION THAT IS PROPRIETARY TO MOLEX ELECTRONIC TECHNOLOGIES, LLC AND SHOULD NOT BE USED WITHOUT WRITTEN PERMISSION</text>
<text x="270.3" y="255.6">GENERAL TOLERANCES</text>
<text x="272.6" y="258">(UNLESS SPECIFIED)</text>
<text x="281" y="261.4">MM</text>
<text x="289.4" y="261.4">INCH</text>
<text x="267.6" y="264.6">4 PLACES</text>
<text x="267.6" y="268.3">3 PLACES</text>
<text x="278.3" y="264.6">±</text>
<text x="278.3" y="268.3">±</text>
<text x="287.8" y="264.6">±</text>
<text x="287.8" y="268.3">±</text>
<text x="267.6" y="272">2 PLACES</text>
<text x="267.6" y="275.7">1 PLACE</text>
<text x="278.3" y="272">±</text>
<text x="278.3" y="275.7">±</text>
<text x="282.2" y="272">0.2</text>
<text x="287.8" y="272">±</text>
<text x="287.8" y="275.7">±</text>
<text x="267.6" y="279.4">0 PLACES</text>
<text x="278.3" y="279.4">±</text>
<text x="287.8" y="279.4">±</text>
<text x="270.3" y="283">ANGULAR TOL</text>
<text x="271.1" y="286.3">DRAFT WHERE APPLICABLE</text>
<text x="287.8" y="283">±</text>
<text x="290.7" y="283">3.0 °</text>
<text x="273.9" y="291.2">WITHIN DIMENSIONS</text>
<text x="276.3" y="288.8">MUST REMAIN</text>
</g>
<text font-size="1.7" x="407.2" y="276.2">REVISION</text>
<g font-size="1.5">
<text x="267.4" y="247.2">DIMENSION UNITS</text>
<text x="285.8" y="247.2">SCALE</text>
<text x="349.3" y="276.2">DOCUMENT NUMBER</text>
<text x="390.7" y="276.2">DOC TYPE</text>
<text x="399" y="276.2">DOC PART</text>
<text x="297.7" y="285.9">THIRD ANGLE PROJECTION</text>
<text x="323" y="285.9">DRAWING</text>
<text x="338.6" y="285.9">SERIES</text>
<text x="349.3" y="285.8">MATERIAL NUMBER</text>
<text x="371.4" y="285.9">CUSTOMER</text>
<text x="400.7" y="285.9">SHEET NUMBER</text>
</g>
<g font-size="1.1">
<text x="5" y="293.6">FORMAT: Met-lega-master-tb-prod-A3</text>
<text x="5" y="295">REVISION: E</text>
<text x="5" y="296.4">DATE: 2020/01/14</text>
</g>
</svg>
